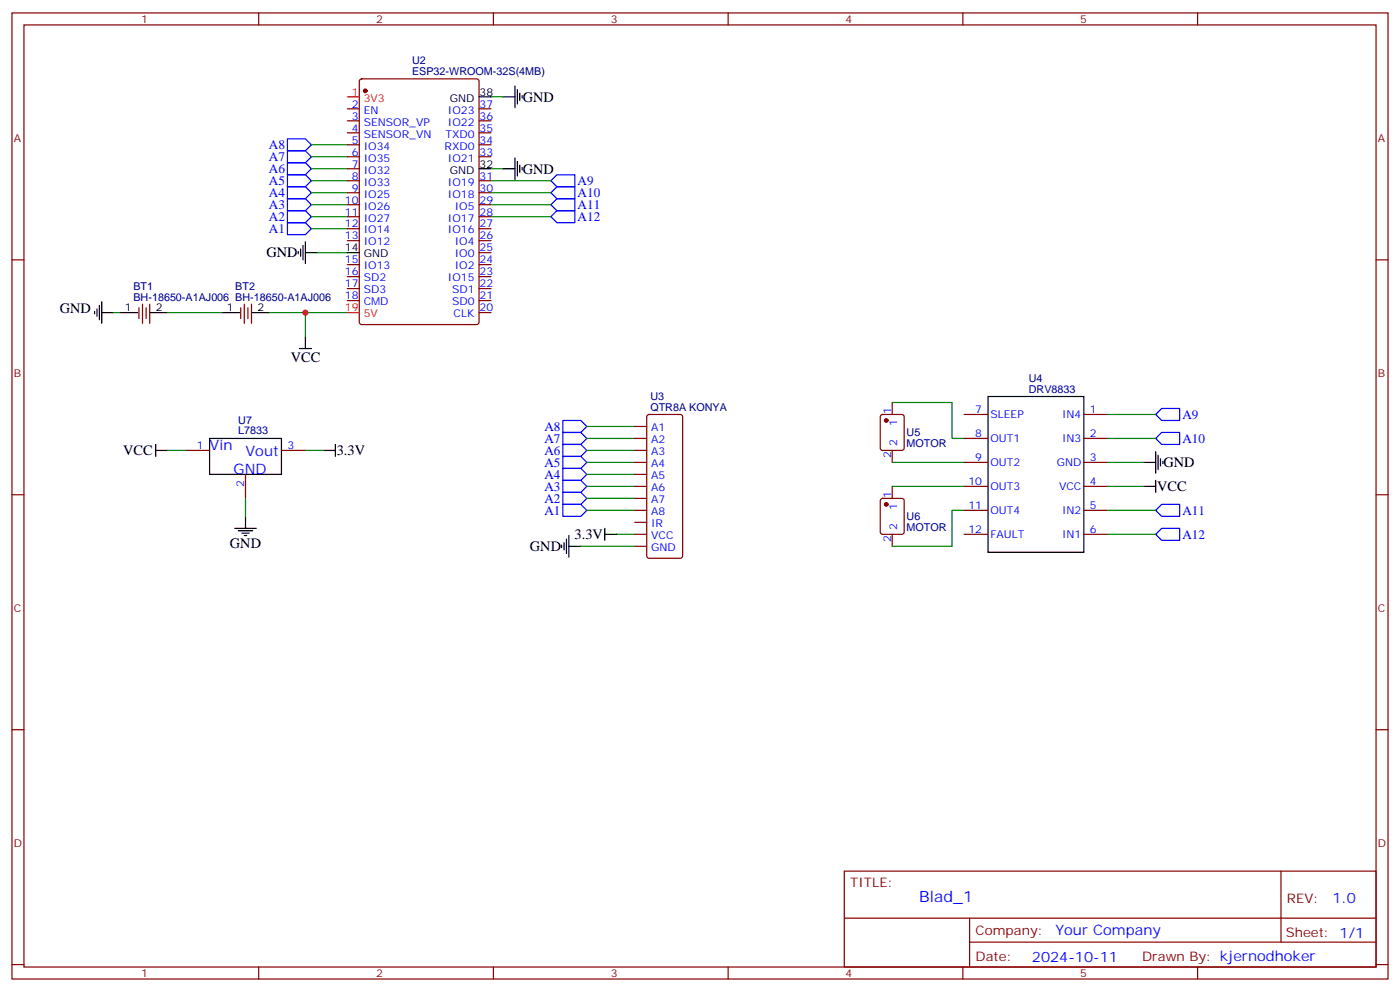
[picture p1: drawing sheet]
<svg xmlns="http://www.w3.org/2000/svg" width="412mm" height="292mm" viewBox="0 0 412 292" stroke-linecap="round" stroke-linejoin="round" font-family="sans-serif">
<g fill="none" stroke="#870000" stroke-width=".35">
<path d="M3.5 3.8h405.4v284.3h-405.4zM7.1 7.3h398.2v277.3h-398.2zM76.2 3.8v3.5M145.3 3.8v3.5M214.5 3.8v3.5M283.6 3.8v3.5M352.8 3.8v3.5M102.3 32h3.5M102.3 35.6h3.5M102.3 39.1h3.5M106.1 23.4l.4-.2h33.9l.7 .4v71.2l-.5 .7h-34.1l-.6-.4-.1-71.2zM141.1 32h3.5"/>
<path d="M141.1 35.6h3.5M141.1 39.1h3.5M102.3 42.6h3.5M102.3 46.1h3.5M102.3 49.7h3.5M102.3 53.2h3.5M102.3 56.7h3.5M141.1 42.6h3.5M141.1 46.1h3.5M141.1 53.2h3.5M141.1 56.7h3.5M3.5 76.5h3.6"/>
<path d="M102.3 60.3h3.5M102.3 63.8h3.5M102.3 67.3h3.5M102.3 70.8h3.5M102.3 77.9h3.5M141.1 60.3h3.5M141.1 63.8h3.5M141.1 67.3h3.5M141.1 70.8h3.5M141.1 77.9h3.5M141.1 74.4h3.5M405.3 76.5h3.6"/>
<path d="M40.9 90.6v3.2M42 89.5v5.7M43 90.6v3.2M44.1 89.5v5.7M70.9 90.6v3.2M72 89.5v5.7M73 90.6v3.2M74.1 89.5v5.7M102.3 81.4h3.5M102.3 84.9h3.5M102.3 88.5h3.5M141.1 81.4h3.5"/>
<path d="M141.1 84.9h3.5M141.1 88.5h3.5M141.1 92h3.5M262.8 118.5v3.5M54.7 132.6h7M72.3 139.6v7.1M82.9 132.6h7.1M187 125.5h3.5M187 129h3.5M187 132.6h3.5M187 136.1h3.5M187 139.6h3.5"/>
<path d="M190.7 122.2l.5-.2h9.2l.6 .4 .1 41.2-.5 .7h-9.4l-.6-.4-.1-41.2zM259.5 122.2l.5-.2h5.6l.7 .4v9.5l-.4 .6-5.9 .1-.7-.5v-9.4zM262.8 132.6v3.5M284 129h7M284 136.1h7M284 122h7M319.3 129h7M319.3 136.1h7M319.3 122h7M3.5 145.6h3.6M187 143.2h3.5M187 146.7h3.5"/>
<path d="M187 150.2h3.5M187 153.7h3.5M187 157.3h3.5M259.5 146.9l.5-.2h5.6l.7 .4v9.5l-.4 .6-5.9 .1-.7-.5v-9.4zM262.8 143.2v3.5M262.8 157.3v3.5M284 143.2h7M284 150.2h7M284 157.3h7M319.3 143.2h7M319.3 150.2h7M319.3 157.3h7"/>
<path d="M405.3 145.6h3.6M187 160.8h3.5M3.5 214.8h3.6M405.3 214.8h3.6M248.7 256.4h156.6v28.2h-156.6zM377.3 256.4v20.9M248.7 270.2h156.5M285.6 277.3h119.6M285.6 270.2v14.2M3.5 283.9h3.6M76.2 284.6v3.5M145.3 284.6v3.5"/>
<path d="M214.5 284.6v3.5M283.6 284.6v3.5M352.8 284.6v3.5M405.3 283.9h3.6"/>
</g>
<g fill="none" stroke="#00f" stroke-width=".35">
<path d="M84.7 40.9h5.3l1.7 1.7-1.7 1.8h-5.3zM84.7 44.4h5.3l1.7 1.7-1.7 1.8h-5.3zM84.7 47.9h5.3l1.7 1.8-1.7 1.7h-5.3zM84.7 51.4h5.3l1.7 1.8-1.7 1.8h-5.3zM84.7 55h5.3l1.7 1.7-1.7 1.8h-5.3zM84.7 58.5h5.3l1.7 1.8-1.7 1.7h-5.3zM162.3 53.2l1.7-1.8h5.3v3.6h-5.3zM162.3 56.7l1.7-1.7h5.3v3.5h-5.3zM164 58.5h5.3v3.5h-5.3l-1.7-1.7zM84.7 62h5.3l1.7 1.8-1.7 1.7h-5.3zM84.7 65.5h5.3l1.7 1.8-1.7 1.8h-5.3zM162.3 63.8l1.7-1.8h5.3v3.5h-5.3z"/>
<path d="M165.8 137.9h5.3l1.8 1.7-1.8 1.8h-5.3zM165.8 134.3h5.3l1.8 1.8-1.8 1.8h-5.3zM165.8 130.8h5.3l1.8 1.8-1.8 1.7h-5.3zM165.8 127.3h5.3l1.8 1.7-1.8 1.8h-5.3zM165.8 123.8h5.3l1.8 1.7-1.8 1.8h-5.3zM340.4 129l1.8-1.7h5.3v3.5h-5.3zM342.2 120.2h5.3v3.6h-5.3l-1.8-1.8zM165.8 148.4h5.3l1.8 1.8-1.8 1.8h-5.3zM165.8 144.9h5.3l1.8 1.8-1.8 1.7h-5.3zM165.8 141.4h5.3l1.8 1.8-1.8 1.7h-5.3zM340.4 150.2l1.8-1.8h5.3v3.6h-5.3zM340.4 157.3l1.8-1.8h5.3v3.5h-5.3z"/>
</g>
<g fill="none" stroke="#008700" stroke-width=".35">
<path d="M144.6 28.5h3.6M91.7 42.6h10.6M91.7 46.1h10.6M91.7 49.7h10.6M91.7 53.2h10.6M91.7 56.7h10.6M144.6 49.7h3.6M144.6 53.2h17.7M144.6 56.7h17.7M91.7 60.3h10.6M91.7 63.8h10.6M91.7 67.3h10.6"/>
<path d="M93.5 74.4h8.8M144.6 60.3h17.7M144.6 63.8h17.7M33.5 92h1.8M49.4 92h15.9M79.4 92h22.9M90 92v7.1M262.8 118.5h17.7v10.5h3.5M49.4 132.6h5.3M90 132.6h5.2M172.9 139.6h14.1M172.9 136.1h14.1"/>
<path d="M172.9 132.6h14.1M172.9 129h14.1M172.9 125.5h14.1M262.8 136.1h21.2M326.3 136.1h10.6M326.3 129h14.1M326.3 122h14.1M72.3 146.7v5.3M172.9 150.2h14.1M172.9 146.7h14.1M172.9 143.2h14.1M181.7 157.3h5.3"/>
<path d="M262.8 143.2h21.2M284 150.2h-3.5v10.6h-17.7M326.3 150.2h14.1M326.3 143.2h10.6M326.3 157.3h14.1M171.1 160.8h15.9"/>
</g>
<g fill="none" stroke="#000" stroke-width=".35">
<path d="M141.1 28.5h3.5M148.2 28.5h3.5M151.7 25.3v6.4M152.4 26.4v4.2M153.1 27.4v2.2M153.8 28.2v.7M141.1 49.7h3.5M148.2 49.7h3.5M151.7 46.5v6.3M152.4 47.6v4.2M153.1 48.6v2.1M153.8 49.3v.7"/>
<path d="M87.8 74v.7M88.5 73.3v2.1M89.3 72.2v4.3M90 74.4h3.5M90 71.2v6.3M102.3 74.4h3.5M27.9 91.7v.7M28.6 90.9v2.2M29.3 89.9v4.2M30 92h3.5M30 88.8v6.4M35.3 92h5.3"/>
<path d="M44.1 92h5.3M65.3 92h5.3M74.1 92h5.3M90 99.1v3.5M88.2 102.6h3.5M291 116.7h28.3v45.9h-28.3zM45.9 132.6h3.5M45.9 130.8v3.5M61.7 129h21.2v10.6h-21.2zM95.2 132.6h3.6M98.8 130.8v3.5M336.9 136.1h3.5"/>
<path d="M340.4 132.9v6.4M341.1 134v4.2M341.8 135v2.2M342.5 135.7v.8M69.1 155.5h6.4M70.2 156.2h4.2M71.3 156.9h2.1M72 157.6h.7M72.3 152v3.5M166.2 159.7v2.2M166.9 158.7v4.2M167.6 157.6v6.4"/>
<path d="M178.2 157.3h3.5M178.2 155.5v3.5M336.9 143.2h3.5M340.4 141.4v3.5M165.5 160.4v.7M167.6 160.8h3.5"/>
</g>
<g fill="#870000" stroke="#870000" stroke-width=".35">
<circle cx="107.6" cy="26.7" r=".53"/>
<circle cx="261.1" cy="123.8" r=".53"/>
<circle cx="261.1" cy="148.4" r=".53"/>
</g>
<path d="M102.3 28.5h3.5M102.3 92h3.5" fill="none" stroke="#f00" stroke-width=".35"/>
<circle cx="90" cy="92" r=".88" fill="#c00"/>
<text font-size="4.6" fill="#00f" x="270.8" y="265.4">Blad_1</text>
<g font-size="4.2">
<text x="154" y="29.9">GND</text>
<text x="154" y="51.1">GND</text>
<text x="78.5" y="75.8">GND</text>
<text x="17.6" y="92">GND</text>
<text x="85.6" y="106.5">VCC</text>
<text x="36.3" y="134">VCC</text>
<text x="99.2" y="134">3.3V</text>
<text x="342.7" y="137.5">GND</text>
<text x="340.9" y="144.5">VCC</text>
<text x="67.7" y="161.1">GND</text>
<text x="169.3" y="158.7">3.3V</text>
<text x="156.1" y="162.2">GND</text>
</g>
<g font-size="4.2" fill="#00f">
<text x="61.7" y="132.6">Vin</text>
<text x="72.3" y="134.3">Vout</text>
<text x="68.8" y="139.6">GND</text>
<text x="392.5" y="265.7">1.0</text>
<text x="310.9" y="275.2">Your Company</text>
<text x="304" y="283">2024-10-11</text>
</g>
<g font-size="3.9" fill="#00f">
<text x="79.2" y="43.8">A8</text>
<text x="79.2" y="47.4">A7</text>
<text x="79.2" y="50.9">A6</text>
<text x="79.2" y="54.4">A5</text>
<text x="79.2" y="57.9">A4</text>
<text x="170.2" y="54.5">A9</text>
<text x="170.2" y="58.1">A10</text>
<text x="79.2" y="61.5">A3</text>
<text x="79.2" y="65">A2</text>
<text x="170.2" y="61.6">A11</text>
<text x="170.2" y="65.1">A12</text>
<text x="79.2" y="68.5">A1</text>
<text x="348.3" y="123.3">A9</text>
<text x="160.4" y="130.3">A7</text>
<text x="160.4" y="126.8">A8</text>
<text x="348.3" y="130.4">A10</text>
<text x="160.4" y="137.4">A5</text>
<text x="160.4" y="133.8">A6</text>
<text x="160.4" y="140.9">A4</text>
<text x="160.4" y="147.9">A2</text>
<text x="160.4" y="144.4">A3</text>
<text x="160.4" y="151.5">A1</text>
<text x="348.3" y="151.6">A11</text>
<text x="348.3" y="158.6">A12</text>
</g>
<g font-size="3.9" fill="#800">
<text x="250.5" y="261">TITLE:</text>
<text x="379.1" y="265.7">REV:</text>
<text x="287.4" y="275.2">Company:</text>
<text x="378.7" y="275.8">Sheet: 1/1</text>
<text x="287.4" y="282.9">Date:</text>
<text x="336.4" y="282.9">Drawn By: kjernodhoker</text>
</g>
<g font-size="3.2" fill="#800">
<text x="41.6" y="6.8">1</text>
<text x="110.8" y="6.8">2</text>
<text x="179.9" y="6.8">3</text>
<text x="249.1" y="6.8">4</text>
<text x="318.2" y="6.8">5</text>
<text x="4.1" y="41.9">A</text>
<text x="405.9" y="41.9">A</text>
<text x="4.1" y="111.1">B</text>
<text x="405.9" y="111.1">B</text>
<text x="4.1" y="180.2">C</text>
<text x="405.9" y="180.2">C</text>
<text x="4.1" y="249.3">D</text>
<text x="405.9" y="249.3">D</text>
<text x="41.6" y="287.6">1</text>
<text x="110.8" y="287.6">2</text>
<text x="179.9" y="287.6">3</text>
<text x="249.1" y="287.6">4</text>
<text x="318.2" y="287.6">5</text>
</g>
<g font-size="3.2" fill="#000080">
<text x="121.4" y="22.2">ESP32-WROOM-32S(4MB)</text>
<text x="121.4" y="19">U2</text>
<text x="39.3" y="88.5">BH-18650-A1AJ006 BH-18650-A1AJ006</text>
<text x="39.3" y="85.4">BT1</text>
<text x="69.3" y="85.4">BT2</text>
<text x="303" y="112.4">U4</text>
<text x="191.6" y="117.8">U3</text>
<text x="303" y="115.6">DRV8833</text>
<text x="70.2" y="124.9">U7</text>
<text x="191.6" y="120.9">QTR8A KONYA</text>
<text x="70.2" y="127.9">L7833</text>
<text x="267.1" y="131.6">MOTOR</text>
<text x="267.1" y="128.4">U5</text>
<text x="267.1" y="153.1">U6</text>
<text x="267.1" y="156.3">MOTOR</text>
</g>
<g font-size="3.2" fill="#f00">
<text x="103.6" y="28.2">1</text>
<text x="107.1" y="29.9">3V3</text>
<text x="101.6" y="91.7">19</text>
<text x="107.1" y="93.4">5V</text>
</g>
<g font-size="3.2">
<text x="132.5" y="29.9">GND</text>
<text x="141.3" y="28.2">38</text>
<text x="132.5" y="51.1">GND</text>
<text x="141.3" y="49.3">32</text>
<text x="101.6" y="74">14</text>
<text x="107.1" y="75.8">GND</text>
<text x="36.8" y="91.7">1</text>
<text x="45.9" y="91.7">2</text>
<text x="66.8" y="91.7">1</text>
<text x="75.8" y="91.7">2</text>
</g>
<g font-size="3.2" fill="#00f">
<text x="103.6" y="31.7">2</text>
<text x="103.6" y="35.2">3</text>
<text x="107.1" y="33.4">EN</text>
<text x="131.9" y="33.4">IO23</text>
<text x="141.3" y="35.2">36</text>
<text x="141.3" y="31.7">37</text>
<text x="103.6" y="38.7">4</text>
<text x="107.1" y="37">SENSOR_VP</text>
<text x="107.1" y="40.5">SENSOR_VN</text>
<text x="131.2" y="40.5">TXD0</text>
<text x="131.9" y="37">IO22</text>
<text x="141.3" y="38.7">35</text>
<text x="103.6" y="42.3">5</text>
<text x="103.6" y="45.8">6</text>
<text x="107.1" y="44">IO34</text>
<text x="107.1" y="47.6">IO35</text>
<text x="131" y="44">RXD0</text>
<text x="131.9" y="47.6">IO21</text>
<text x="141.3" y="45.8">33</text>
<text x="141.3" y="42.3">34</text>
<text x="103.6" y="49.3">7</text>
<text x="103.6" y="52.8">8</text>
<text x="107.1" y="51.1">IO32</text>
<text x="141.3" y="52.8">31</text>
<text x="101.6" y="59.9">10</text>
<text x="103.6" y="56.4">9</text>
<text x="107.1" y="54.6">IO33</text>
<text x="107.1" y="58.1">IO25</text>
<text x="131.9" y="58.1">IO18</text>
<text x="131.9" y="54.6">IO19</text>
<text x="141.3" y="59.9">29</text>
<text x="141.3" y="56.4">30</text>
<text x="101.6" y="63.4">11</text>
<text x="107.1" y="61.7">IO26</text>
<text x="107.1" y="65.2">IO27</text>
<text x="131.9" y="65.2">IO17</text>
<text x="134" y="61.7">IO5</text>
<text x="141.3" y="63.4">28</text>
<text x="101.6" y="67">12</text>
<text x="101.6" y="70.5">13</text>
<text x="107.1" y="68.7">IO14</text>
<text x="131.9" y="68.7">IO16</text>
<text x="141.3" y="70.5">26</text>
<text x="141.3" y="67">27</text>
<text x="101.6" y="77.5">15</text>
<text x="107.1" y="72.2">IO12</text>
<text x="134" y="75.8">IO0</text>
<text x="134" y="72.2">IO4</text>
<text x="141.3" y="77.5">24</text>
<text x="141.3" y="74">25</text>
<text x="101.6" y="81.1">16</text>
<text x="107.1" y="79.3">IO13</text>
<text x="107.1" y="82.8">SD2</text>
<text x="131.9" y="82.8">IO15</text>
<text x="134" y="79.3">IO2</text>
<text x="141.3" y="81.1">23</text>
<text x="101.6" y="84.6">17</text>
<text x="101.6" y="88.1">18</text>
<text x="107.1" y="86.4">SD3</text>
<text x="107.1" y="89.9">CMD</text>
<text x="133.2" y="89.9">SD0</text>
<text x="133.2" y="86.4">SD1</text>
<text x="141.3" y="88.1">21</text>
<text x="141.3" y="84.6">22</text>
<text x="133.6" y="93.4">CLK</text>
<text x="141.3" y="91.7">20</text>
<text x="262.5" y="121.8" transform="rotate(-90 262.5 121.8)">1</text>
<text x="264.2" y="125.3" transform="rotate(-90 264.2 125.3)">1</text>
<text x="287.3" y="121.6">7</text>
<text x="291.7" y="123">SLEEP</text>
<text x="312.8" y="123">IN4</text>
<text x="321" y="121.6">1</text>
<text x="191.8" y="126.9">A1</text>
<text x="191.8" y="130.5">A2</text>
<text x="264.2" y="131.3" transform="rotate(-90 264.2 131.3)">2</text>
<text x="287.3" y="128.7">8</text>
<text x="291.7" y="130.1">OUT1</text>
<text x="312.8" y="130.1">IN3</text>
<text x="321" y="128.7">2</text>
<text x="58" y="132.2">1</text>
<text x="84.7" y="132.2">3</text>
<text x="191.8" y="134">A3</text>
<text x="191.8" y="137.5">A4</text>
<text x="262.5" y="134.8" transform="rotate(-90 262.5 134.8)">2</text>
<text x="287.3" y="135.7">9</text>
<text x="291.7" y="137.2">OUT2</text>
<text x="311.3" y="137.2">GND</text>
<text x="321" y="135.7">3</text>
<text x="72" y="143.4" transform="rotate(-90 72 143.4)">2</text>
<text x="191.8" y="141">A5</text>
<text x="285.2" y="142.8">10</text>
<text x="321" y="142.8">4</text>
<text x="191.8" y="144.6">A6</text>
<text x="191.8" y="148.1">A7</text>
<text x="262.5" y="146.5" transform="rotate(-90 262.5 146.5)">1</text>
<text x="285.2" y="149.9">11</text>
<text x="291.7" y="144.2">OUT3</text>
<text x="312" y="144.2">VCC</text>
<text x="321" y="149.9">5</text>
<text x="191.8" y="155.2">IR</text>
<text x="191.8" y="151.6">A8</text>
<text x="264.2" y="156" transform="rotate(-90 264.2 156)">2</text>
<text x="264.2" y="150" transform="rotate(-90 264.2 150)">1</text>
<text x="291.7" y="151.3">OUT4</text>
<text x="312.8" y="151.3">IN2</text>
<text x="191.8" y="158.7">VCC</text>
<text x="262.5" y="159.5" transform="rotate(-90 262.5 159.5)">2</text>
<text x="285.2" y="156.9">12</text>
<text x="291.7" y="158.3">FAULT</text>
<text x="312.8" y="158.3">IN1</text>
<text x="321" y="156.9">6</text>
<text x="191.8" y="162.2">GND</text>
</g>
</svg>
